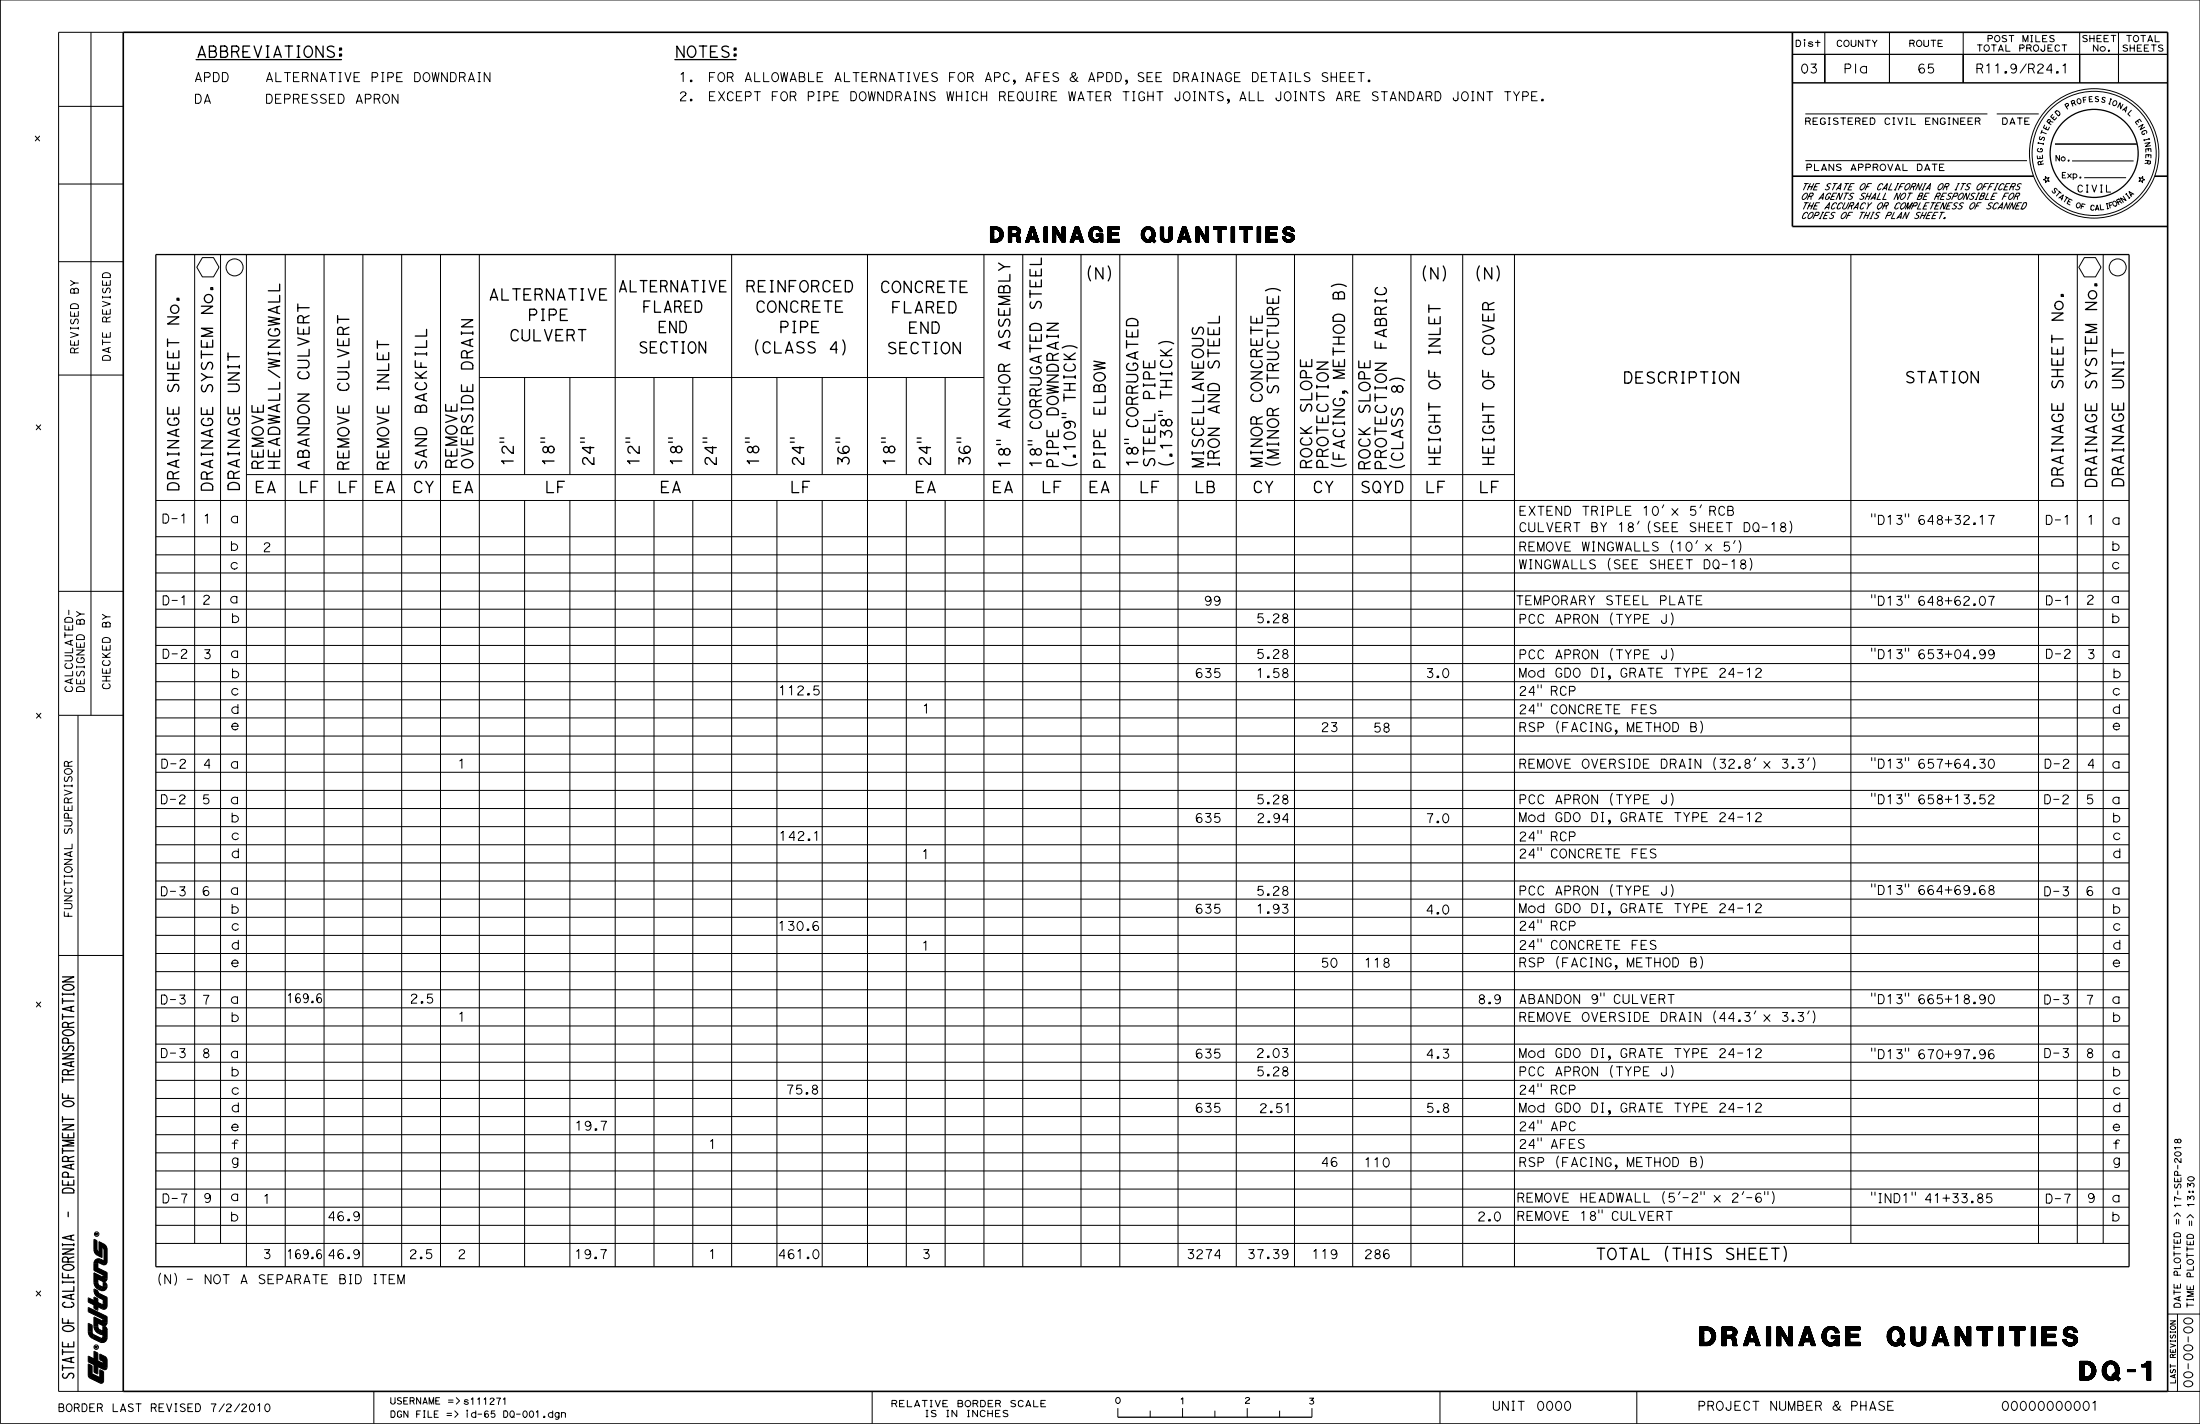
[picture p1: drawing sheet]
<svg xmlns="http://www.w3.org/2000/svg" width="432mm" height="279mm" viewBox="0 0 432 279" stroke-linecap="round" stroke-linejoin="round" font-family="sans-serif">
<g fill="none" stroke="#000" stroke-width=".2">
<path d="M.1 0h431.7v279.3h-431.7zM17.9 6.3v134M24.2 6.3h-12.7v266.7h12.7M354.2 8.2v.9M358.2 6.3v10M370.9 6.3v10M385.3 6.3v10M408.2 6.3v10M415.8 6.3v10M425.4 10.7h-73.6v5.6h73.7M11.5 20.9h12.7M11.5 36.1h12.7"/>
<path d="M354.3 22.4h35.8M354.3 31.5h43.5M391.9 22.4h8.2M401.5 34.6l.2 .4 .5-.2-.3 .4 .3 .4-.4-.1-.3 .3v-.4l-.5-.2 .5-.1zM403.3 28.3h16.1M406.7 31.6h12.1M409.1 34.9h8.2M419.8 34.8l.5 .2 .3-.4-.1 .5 .5 .2-.5 .1v.4l-.2-.3-.5 .1 .3-.4zM11.5 51.3h12.7M38.2 49.9v194.1M39.7 50.5h2.2l1.1 1.9-1.1 1.9h-2.2l-1.1-1.9zM43.3 49.9v194.1"/>
<path d="M48.4 49.9v198.6M56 49.9v198.6M63.6 49.9v198.6M71.2 49.9v198.6M78.8 49.9v198.6M86.5 49.9v198.6M94.1 49.9v198.6M120.7 49.9v198.6M143.6 49.9v198.6M170.3 49.9v198.6M193.1 49.9v198.6M200.7 49.9v198.6"/>
<path d="M212.2 49.9v198.6M219.8 49.9v198.6M231.2 49.9v198.6M242.6 49.9v198.6M254.1 49.9v198.6M265.5 49.9v198.6M276.9 49.9v198.6M287.1 49.9v198.6M297.2 49.9v198.6M363.3 49.9v194.1M400.1 49.9v194.1M407.7 49.9v194.1"/>
<path d="M409.1 50.5h2.2l1.1 1.9-1.1 1.9h-2.2l-1.1-1.9zM412.8 49.9v194.1M11.5 73.6h12.7M94.1 74.1h99M103 74.1v19M111.9 74.1v19M128.4 74.1v19M136 74.1v19M152.5 74.1v19M161.4 74.1v19M177.9 74.1v19M185.5 74.1v19"/>
<path d="M30.6 98.2h387.3M48.4 93.1h248.8M103 98.2v150.3M111.9 98.2v150.3M128.4 98.2v150.3M136 98.2v150.3M152.5 98.2v150.3M161.4 98.2v150.3M177.9 98.2v150.3M185.5 98.2v150.3M326.5 99l-.2 .6M333.9 99l-.2 .6"/>
<path d="M11.5 116h12.7M30.6 105.3h387.3M30.6 108.9h387.3M30.6 112.4h387.3M30.6 116h387.3M30.6 119.5h387.3M316 109.5a2.22 2.22 0 0 0 0 2.4M321.7 102.2l-.3 .6M323.8 102.2a2.22 2.22 0 0 0 0 2.4M328.3 106.1a2.22 2.22 0 0 0 0 2.3M333.2 106.1l-.3 .5M340.6 106.1l-.3 .5"/>
<path d="M341.3 106.1a2.22 2.22 0 0 1 0 2.3M343.5 109.5a2.22 2.22 0 0 1 0 2.4M351.3 102.3a2.22 2.22 0 0 1 0 2.3M367.4 100.8v.6M367.4 116.7v.6M368 100.8v.6M368 116.7v.6M374 100.8v.6M374 116.7v.6M374.6 100.8v.6M374.6 116.7v.6M30.6 123.1h387.3"/>
<path d="M30.6 126.6h387.3M30.6 130.2h387.3M30.6 133.8h387.3M30.6 137.3h387.3M301.9 134.4v.6M301.9 138v.6M302.5 134.4v.6M302.5 138v.6M316.5 120.3a2.22 2.22 0 0 0 0 2.3M316.5 127.2a2.22 2.22 0 0 0 0 2.4M328 120.3a2.22 2.22 0 0 1 0 2.3M328 127.2a2.22 2.22 0 0 1 0 2.4"/>
<path d="M367.4 127.2v.6M368 127.2v.6M374 127.2v.6M374.6 127.2v.6M11.5 140.3h12.7M15.3 140.3v132.7M30.6 140.9h387.3M30.6 144.4h387.3M30.6 148h387.3M30.6 151.5h387.3M30.6 155.1h387.3M30.6 158.6h387.3"/>
<path d="M305.9 141.5a2.22 2.22 0 0 0 0 2.3M316.5 155.6a2.22 2.22 0 0 0 0 2.4M328 155.7a2.22 2.22 0 0 1 0 2.3M333.8 141.5a2.22 2.22 0 0 1 0 2.3M336.7 148.7a2.22 2.22 0 0 0 0 2.3M344.6 148.7l-.3 .6M355.1 148.7l-.3 .6M355.9 148.7a2.22 2.22 0 0 1 0 2.3M367.4 148.7v.6M367.4 155.6v.6M368 148.7v.6M368 155.6v.6"/>
<path d="M374 148.7v.6M374 155.6v.6M374.6 148.7v.6M374.6 155.6v.6M30.6 162.2h387.3M30.6 165.8h387.3M30.6 169.3h387.3M30.6 172.9h387.3M30.6 176.4h387.3M30.6 180h387.3M301.9 162.9v.6M301.9 166.3v.6"/>
<path d="M302.5 162.9v.6M302.5 166.3v.6M316.5 173.6a2.22 2.22 0 0 0 0 2.3M328 173.6a2.22 2.22 0 0 1 0 2.3M367.4 173.4v.6M368 173.4v.6M374 173.4v.6M374.6 173.4v.6M11.5 187.5h12.7M30.6 183.5h387.3M30.6 187.1h387.3M30.6 190.6h387.3"/>
<path d="M30.6 194.2h387.3M30.6 197.7h387.3M301.9 180.4v.7M301.9 184.2v.6M302.5 180.4v.7M302.5 184.2v.6M305.9 187.7a2.22 2.22 0 0 0 0 2.3M314.2 194.8v.6M314.8 194.8v.6M333.8 187.7a2.22 2.22 0 0 1 0 2.3M336.7 198.3a2.22 2.22 0 0 0 0 2.4M344.6 198.3l-.3 .6"/>
<path d="M355.1 198.3l-.3 .6M355.9 198.4a2.22 2.22 0 0 1 0 2.3M367.4 194.8v.7M368 194.8v.7M374 194.8v.7M374.6 194.8v.7M30.6 201.3h387.3M30.6 204.9h387.3M30.6 208.4h387.3M30.6 212h387.3M30.6 215.5h387.3M30.6 219.1h387.3"/>
<path d="M301.9 212.6v.6M301.9 219.8v.6M302.5 212.6v.6M302.5 219.8v.6M316.5 209a2.22 2.22 0 0 0 0 2.4M328 209a2.22 2.22 0 0 1 0 2.4M367.4 205.6v.7M368 205.6v.7M374 205.6v.7M374.6 205.6v.7M30.6 222.6h387.3M30.6 226.2h387.3"/>
<path d="M30.6 229.8h387.3M30.6 233.3h387.3M30.6 236.9h387.3M301.9 223.2v.7M302.5 223.2v.7M305.9 226.8a2.22 2.22 0 0 0 0 2.4M313.8 237.4v.6M314.5 237.4v.6M326.7 233.8a2.22 2.22 0 0 0 0 2.3M329.7 233.8l-.3 .6M333.8 226.8a2.22 2.22 0 0 1 0 2.4M333.9 233.8v.6"/>
<path d="M334.5 233.8v.6M342.2 233.8l-.2 .6M346.4 233.8v.6M347 233.8v.6M347.9 233.8a2.22 2.22 0 0 1 0 2.4M367.4 233.9v.6M368 233.9v.6M375.3 233.9v.6M375.9 233.9v.6M426.7 238.6l.6-.6 .7 .6M429.2 238.9l.7-.6 .6 .6M18.4 249.7l.8 1.3"/>
<path d="M18.4 249.3l1.8 .9M18.4 249.7l1.5 .8 .3-.1v-.2M18.4 249.7v1.9a1.69 1.69 0 0 0 2.2 1.5l.4-.4v-.4M18.4 255.2l-1.1-.6v.9l1.1 .5M18.4 255.2v-.7l.8 .3v.8M18.4 256v.7l.8 .4v-.7M18.4 255.2l.8 1.2M19.2 253.3l-.8-.4a1.6 1.6 0 0 0 .9 1.6l.9 .5M19.2 251l.1 .9 .8 .6 .1-.1v-.9M19.2 253.3l.4 .5 1.4 .7M19.2 255.6l.8 .3 .2-.1M19.2 255.6l-.8 .4"/>
<path d="M19.2 248.8l-.8 .5M19.2 251l1.4 .6 .4 .7M19.2 248.8l1.8 .9M19.4 245.6l-.2-.2-.2-.3v-1.7l-.6-.3v2.1a1.2 1.2 0 0 0 .7 1.1l.9 .4M19.4 243.6v2M19.4 245.6l.6 1.1M19.4 243.6l.6 1.2M19.4 243.6a1.78 1.78 0 0 1 1.6 1.5v2.7l-.3 .3-.3 .1-1.1-.5-.1 1.1M20 244.8l.3 .1 .1 .4v1.9l-.2 .1a1.13 1.13 0 0 0-1.6 0l-.2 .6v1.4M20 244.8v1.9M20.2 258.8v.2l-.3 .1-1.5-.7v1.8a1.78 1.78 0 0 0 1.8 1.7v.5l-.4 .2-1.4-.7-.3-.5M20.2 255v.8"/>
<path d="M20.4 252v.1M20.4 250.1v.2M20.7 252.3v.1M20.9 252.3v.1M21 258.3l-3.7-1.8v.9l2.9 1.4M21 258.3l-.8 .5M21 249.7l-.8 .5M21 254.5l-.8 .5M21 258.3v1.4l-.5 .4h-.3M21 254.5v1.8l-.1 .4-.6 .2-1.1-.5M21 249.7v1.4l-.5 .4-.3-.1M30.6 240.4h387.3"/>
<path d="M30.6 244h387.3M31.5 249.8a2.22 2.22 0 0 0 0 2.4M34.3 249.8a2.22 2.22 0 0 1 0 2.4M425.4 257.8h6.4M427.4 257.8v15.2M17.3 266.1l1.1 .5v-1.5l.8 .4v1.5l1 .5v-.4l-.6-.3v-1.1l1 .5 .4 .4v.2l-.1 1.8-.4 .2-1.3-.7v1.5l-.8-.4v-1.4l-1.1-.6zM18.1 269.5v-1.5l-.8-.4v2.2l.2 .5 2.3 1.1 .3-.1 .2-.4M19.6 270.2v-1.5l.7 .4v1.8M20.2 260.1v.8l-.3 .2a.83 .83 0 0 1-.7-.8M20.6 260.3l-1.4-.7v.7M20.6 260.3l.4 .4v1.8a.94 .94 0 0 1-1.3 .8l-1.5-.7a1.5 1.5 0 0 1-.9-1.3v-1.7l.8 .4v1.4M20.6 260.3l.4 .6"/>
<path d="M20.7 268.3l-.2 .2M73.4 273.1v6.2M91.7 277.2v.9M171.2 273v6.3M219.4 276.3v1.8M225.8 276.8v1.3M232.1 276.3v1.8M238.4 276.8v1.3M244.8 276.3v1.8M251.1 276.8v1.3M257.5 276.3v1.8M282.6 273v6.3"/>
<path d="M321.3 273v6.3M425.4 273h6.4"/>
<circle cx="354.2" cy="7.8" r=".09"/>
<circle cx="411" cy="30.1" r="12.7"/>
<circle cx="411" cy="30.1" r="12.2"/>
<circle cx="46" cy="52.5" r="1.67"/>
<circle cx="415.6" cy="52.5" r="1.67"/>
<circle cx="19" cy="242.1" r=".44"/>
<circle cx="18.9" cy="264.3" r=".44"/>
<circle cx="91.7" cy="276.8" r=".09"/>
</g>
<g fill="none" stroke="#000" stroke-width=".25">
<path d="M38.5 11.7h28.5M132.5 11.7h12M30.6 49.9h387.3v198.6h-387.3zM214 52.2a2.77 2.77 0 0 0 0 2.9M216.5 52.5v2.3l-1.4-2.3v2.3M217.5 52.2a2.77 2.77 0 0 1 0 2.9M248.4 57a2.77 2.77 0 0 1 2.9 0M261.3 56.2a2.77 2.77 0 0 1 2.9 0M279.8 52.2a2.77 2.77 0 0 0 0 2.9M282.2 52.5v2.3l-1.4-2.3v2.3M283.3 52.2a2.77 2.77 0 0 1 0 2.9M290.4 52.2a2.77 2.77 0 0 0 0 2.9"/>
<path d="M292.8 52.5v2.3l-1.4-2.3v2.3M293.8 52.2a2.77 2.77 0 0 1 0 2.9M148.7 66.7a2.77 2.77 0 0 0 0 2.9M165.4 66.7a2.77 2.77 0 0 1 0 2.9M208.5 68.3a2.85 2.85 0 0 1 2.9 0M227.4 67.4a2.77 2.77 0 0 1 3 0M272.8 74.6a2.77 2.77 0 0 1 2.9 0M98.1 86h.8M98.1 86.8h.8M106.1 86h.8M106.1 86.8h.8M113.9 86h.8"/>
<path d="M113.9 86.8h.8M122.8 86h.8M122.8 86.8h.8M131.2 86h.8M131.2 86.8h.8M138 86h.7M138 86.8h.7M146.3 86h.8M146.3 86.8h.8M155.1 86h.8M155.1 86.8h.8M164.1 86h.7"/>
<path d="M164.1 86.8h.7M173 86h.8M173 86.8h.8M180 86h.8M180 86.8h.8M187.8 86h.8M187.8 86.8h.8M195.6 86.4h.8M195.6 87.2h.8M201.8 86.5h.7M201.8 87.3h.7M205.5 89h2.2"/>
<path d="M205.5 88.7v.6M206.6 91.5v-.8a.56 .56 0 0 0-.5-.5 .56 .56 0 0 0-.6 .4v.9h2.2M206.6 87.8v-.9a.56 .56 0 0 0-.5-.5 .56 .56 0 0 0-.6 .5v.9h2.2M206.6 84.8v.9M207.7 88.7v.6M207.7 84.3v1.4h-2.2v-1.3M208.4 81.1h.8M208.4 81.9h.8M208.5 90.9a2.85 2.85 0 0 0 2.9 0M220.7 86.2h.8M220.7 87h.8M227.4 80.7h.8"/>
<path d="M227.4 81.5h.8M227.4 90.8a2.77 2.77 0 0 0 2.9 0M248.4 90.8a2.77 2.77 0 0 0 2.9 0M251 88.3h-2.3l2.3 .8-2.3 .7h2.3M261.3 91.1a2.77 2.77 0 0 0 2.9 0M272.7 91.3a2.77 2.77 0 0 0 3 0M12.3 194.9v.4M12.3 195.9v1M12.3 199v1M12.3 199.5h2.2M12.3 196.4h2.2M12.3 195.1h2.2"/>
<path d="M12.3 191.7h2.2l-2.2 1h2.2M12.4 193.5l.2-.2a1.4 1.4 0 0 1 1.9 .4 1.37 1.37 0 0 1-2.2 .1zM13.9 197.6v.8M14.5 194.9v.4M14.5 197.4l-2.2 .6 2.2 .5M12.3 214.6v.9h2.2M12.3 211.4v1M12.3 219.1v1M12.3 219.6h2.2M12.3 211.9h2.2M12.3 206.8h2.2l-2.2 1h2.2M12.4 216.3l.2-.2a1.4 1.4 0 0 1 1.9 .5 1.37 1.37 0 0 1-2.2 0z"/>
<path d="M12.4 202.4l.2-.2a1.4 1.4 0 0 1 1.9 .4 1.37 1.37 0 0 1-2.2 .1zM12.4 205.3a.53 .53 0 0 0 .2 .9 .53 .53 0 0 0 .7-.5 .57 .57 0 0 1 .8-.5 .57 .57 0 0 1 .1 1M13.4 210.2a.61 .61 0 0 0-.6-.3 .61 .61 0 0 0-.5 .3v.7h2.2M13.4 200.9a.61 .61 0 0 0-.6-.3 .61 .61 0 0 0-.5 .3v.7h2.2M13.4 214.9v.6M13.4 204.6v-.6a.62 .62 0 0 0-.6-.3 .62 .62 0 0 0-.5 .3v.6h2.2M13.9 208.4v.8M14.5 208.3l-2.2 .5 2.2 .5M14.5 209.9l-1.1 .3v.7M14.5 200.6l-1.1 .3v.7M12.3 225.3v1M12.3 225.8h2.2"/>
<path d="M12.3 220.7h2.2l-2.2 1h2.2M12.3 233.4a1.65 1.65 0 0 1 2.2 .2v.5h-2.2zM13.4 227.2a.61 .61 0 0 0-.6-.3 .61 .61 0 0 0-.5 .3v.7h2.2M13.4 237.8v.9M13.4 222.6v.6M13.4 231.9v.6M13.4 231v-.7a.62 .62 0 0 0-.6-.3 .62 .62 0 0 0-.5 .3v.7h2.2M13.9 228.5v.8M14.5 231.5v1h-2.2v-.9M14.5 228.4l-2.2 .5 2.2 .5M14.5 222.3v.9h-2.2v-.9M14.5 226.9l-1.1 .3v.7"/>
<path d="M14.5 223.7h-2.2l2.2 .6-2.2 .5h2.2M12.3 258.7v.9h2.2M12.3 249.8v.9h2.2M12.3 244v.4M12.3 251.4v.4M12.3 251.6h2.2M12.3 244.2h2.2M12.3 245.1h2.2l-2.2 1h2.2M12.4 248.4l.2-.2a1.4 1.4 0 0 1 1.9 .5 1.37 1.37 0 0 1-2.2 0zM12.7 255.5a.5 .5 0 0 0-.4 .7 .5 .5 0 0 0 .7 .3 1.13 1.13 0 0 0 1.5-.5l-.2-.3-.2-.2M13.4 247a.61 .61 0 0 0-.6-.4 .61 .61 0 0 0-.5 .4v.6h2.2M13.4 250.1v.6"/>
<path d="M13.4 259v.6M13.9 242.5v.7M13.9 254.1v.7M14.5 252.4v1h-2.2M14.5 244v.4M14.5 251.4v.4M14.5 253.9l-2.2 .6 2.2 .5M14.5 242.3l-2.2 .5 2.2 .6M14.5 246.6l-1.1 .4v.6M327.3 244.5a2.77 2.77 0 0 0 0 3M350.2 244.6a2.77 2.77 0 0 1 0 2.9M12.3 264.8v1"/>
<path d="M12.3 267.9v1M12.3 268.4h2.2M12.3 265.3h2.2M12.4 260.4l.2-.2a1.4 1.4 0 0 1 1.9 .5 1.37 1.37 0 0 1-2.2 0zM12.4 269.5a.53 .53 0 0 0 .2 .9 .53 .53 0 0 0 .7-.5 .57 .57 0 0 1 .8-.5 .57 .57 0 0 1 .1 1M13.4 263.6v.6M13.9 266.4v.8M14.5 266.3l-2.2 .5 2.2 .5M14.5 263.3v.9h-2.2v-.9M17.4 266.3v.8M17.4 267.8v2M18 268.1v1.6"/>
<path d="M18.6 265.3v3.9M19.1 265.6v3.8M19.7 265.9v.8M19.7 268.9v1.6M20.8 266.8l-.1 1.5M219.4 278.1h38.1"/>
<circle cx="411" cy="30.1" r="8.6"/>
</g>
<g fill="none" stroke="#000" stroke-width=".32">
<path d="M24.2 6.3h401.2v266.7h-401.2zM351.8 6.3v38.1h73.6M351.8 34.6h47.3M422.9 34.6h2.5M17.4 256.9l3.3 1.6v1l-.1 .3h-.3l-1.4-.7M17.4 257.1l3.1 1.5v.9l-.1 .2-1.5-.8M17.4 255l3.3 1.6M17.4 255.2l3.2 1.5M17.6 259.9v1.4a1.21 1.21 0 0 0 .7 1l1.5 .8 .6-.1 .3-.5v-1.6l-.2-.3-.2-.1M17.8 260v1.3a1.03 1.03 0 0 0 .6 .9l1.5 .7h.4l.2-.4v-1.6l-.2-.2M18.6 253.1l.5 .2 .4 .6 1.4 .7v1.7l-.1 .3-.3 .2-1.4-.6v.7l-.5-.2v-.7l-1.2-.6v-.6l1.2 .6v-.7l.5 .2v.7l1 .5 .3-.3v-.9a2.04 2.04 0 0 1-1.8-1.7zM18.7 243.4v1.8a.96 .96 0 0 0 .5 .9l.7 .3"/>
<path d="M18.7 258.7v1.5a1.38 1.38 0 0 0 1.6 1.3M18.7 253.2a1.2 1.2 0 0 0 .7 1.1l1.1 .5v1.7M18.7 254.8v1.9M18.7 251.6a1.42 1.42 0 0 0 1.7 1.3l.3-.5M18.8 243.5v2a1.36 1.36 0 0 0 1.1 .8M18.9 245.2l.2 .5 .8 .5M18.9 258.8v1.4a1.16 1.16 0 0 0 1.4 1.1M18.9 253.3l.4 .7 1.4 .7v1.9M18.9 254.8v2M18.9 251.6a1.16 1.16 0 0 0 1.6 1v-.3M19.4 247.6l1 .5 .4-.2 .1-2.8a1.42 1.42 0 0 0-1.3-1.3v2a.79 .79 0 0 1-.7-.7v-1.6l-.3-.2v1.9a1.41 1.41 0 0 0 1.3 1.3v-1.9a.79 .79 0 0 1 .7 .7v1.9l-.2 .2h-.2a1.1 1.1 0 0 0-1.3-.2l-.3 .4v1.6l1.8 .9M19.4 247.6h-.1l-.2 .2v1.1l1.8 .9v1.1l-.1 .3-.4 .1-1.3-.5v.9a.99 .99 0 0 0 1.2 .8l.1-.8 .3 .2 .2 .4"/>
<path d="M19.6 244.3l.9 .5 .2 .5M19.6 244.1l1 .6 .2 .6M19.6 244.1l1 .5M19.6 244l1.1 .5M19.7 244.3v1.8M19.8 244.4v1.7M20.3 247.9l-.8-.4a.41 .41 0 0 0-.6 .4v1.1l1.8 .9v1l-.1 .2h-.3l-1.4-.6v1.2M20.4 244.4l.3 .4 .2 .5M20.4 250.3a.34 .34 0 0 1-.5 .3l-1.3-.7v1.7a1.57 1.57 0 0 0 1.9 1.4l.4-.6M20.4 251.9l.3 .4M20.4 252.1l.1 .2M20.5 258.9l-.2 .4-.5 .1"/>
<path d="M20.5 255.8l-.2 .4h-.4M20.5 250.3l-.2 .4h-.5M20.5 247.6l-.1 .1-1-.4-.4 .1-.2 .3-.1 1.4 1.8 .9v.9l-.1 .1-1.7-.8v1.5M20.7 258.9a.67 .67 0 0 1-1 .6M20.7 245.1v2.5M20.7 255.8l-.3 .5-.6 .1M20.7 250.3a.67 .67 0 0 1-1 .6M20.7 247.6l-.1 .2-.3 .1M20.7 247.2l-.2 .4h-.4M20.8 245.1v2.5M17.4 266.8l3.2 1.6M17.4 269.8l.3 .5"/>
<path d="M17.4 266.4l3 1.5v-1l-.7-.3M17.4 267.8l.6 .3M17.4 267.1l1.2 .6M17.4 266.3l1.2 .5M17.4 267l3.1 1.5 .2-.2M17.6 267.9l.1 2.2 2.1 1M17.6 270l2.3 1.1M17.7 267.9v2l2.3 1.1v-1.9M17.7 270.3l2 1a.35 .35 0 0 0 .5-.4M17.8 268v1.8l2 .9v-1.7M18 269.7l1.7 .8M18 269.6l1.7 .8"/>
<path d="M18.6 265.3l.5 .3M18.6 269.2l.5 .2M18.7 265.4v3.8M18.8 265.4v3.9M19 265.5v3.8M19.1 267.1l1.3 .6M19.7 266l.9 .5 .2 .3M19.7 266.3l.9 .4v1.6l-3.2-1.6M19.7 265.9l.8 .4M19.7 266.7l.7 .3M19.7 266.4l.8 .4v1.3l-3.1-1.5M19.7 266.1l1 .5"/>
<path d="M19.7 268.9l.5 .3v1.7M20.1 269.1v1.9M20.1 270.9l-.1 .2h-.3M20.3 260.9a.31 .31 0 0 1-.4 .3 .95 .95 0 0 1-.8-.9v-.9l1.3 .6 .4-.2 .1-1.4-3.5-1.7v.6l2.9 1.4a.39 .39 0 0 1 0 .4 .39 .39 0 0 1-.5 .1l-1.2-.6v1.6a1.58 1.58 0 0 0 1.7 1.5M20.5 262.3l-.3 .5h-.5M20.5 260.4l-.2-.1v2a.41 .41 0 0 1-.6 .4l-1.6-.9-.1-.4v-1.3l-.6-.3a2.46 2.46 0 0 0 .5 2.5l1.8 .9a.81 .81 0 0 0 1.2-.7v-1.6l-.3-.5M20.5 266.3l.4 .5v1.5a.32 .32 0 0 1-.5 .3l-1.3-.7"/>
</g>
<g font-size="3.7">
<text x="333.6" y="264">DRAINAGE QUANTITIES</text>
<text x="408.2" y="270.8">DQ-1</text>
</g>
<text font-size="3" x="194.4" y="47.5">DRAINAGE QUANTITIES</text>
<g font-size="2.2">
<text x="38.5" y="11.3">ABBREVIATIONS:</text>
<text x="132.5" y="11.3">NOTES:</text>
<text x="41.7" y="59.7" transform="rotate(-90 41.7 59.7)">o.</text>
<text x="95.8" y="58.9">ALTERNATIVE</text>
<text x="121.3" y="57.3">ALTERNATIVE</text>
<text x="146.3" y="57.3">REINFORCED</text>
<text x="172.6" y="57.4">CONCRETE</text>
<text x="198.2" y="57.8" transform="rotate(-90 198.2 57.8)">BLY</text>
<text x="263.9" y="59" transform="rotate(-90 263.9 59)">B)</text>
<text x="411.5" y="58.9" transform="rotate(-90 411.5 58.9)">o.</text>
<text x="35.1" y="64" transform="rotate(-90 35.1 64)">N</text>
<text x="35.1" y="61.8" transform="rotate(-90 35.1 61.8)">o.</text>
<text x="41.7" y="61.9" transform="rotate(-90 41.7 61.9)">N</text>
<text x="103.5" y="62.9">PIPE</text>
<text x="126" y="61.3">FLARED</text>
<text x="129" y="65.3">END</text>
<text x="148.2" y="61.3">CONCRETE</text>
<text x="152.9" y="65.3">PIPE</text>
<text x="174.8" y="61.4">FLARED</text>
<text x="178.1" y="65.4">END</text>
<text x="204.4" y="60.9" transform="rotate(-90 204.4 60.9)">STEEL</text>
<text x="404.9" y="63.2" transform="rotate(-90 404.9 63.2)">N</text>
<text x="404.9" y="61" transform="rotate(-90 404.9 61)">o.</text>
<text x="411.5" y="61.1" transform="rotate(-90 411.5 61.1)">N</text>
<text x="99.9" y="66.9">CULVERT</text>
<text x="125.3" y="69.3">SECTION</text>
<text x="147.7" y="69.3">(CLASS 4)</text>
<text x="174" y="69.4">SECTION</text>
<text x="198.2" y="68.8" transform="rotate(-90 198.2 68.8)">ASSEM</text>
<text x="272.1" y="68.7" transform="rotate(-90 272.1 68.7)">FABRIC</text>
<text x="282.7" y="69.9" transform="rotate(-90 282.7 69.9)">IN</text>
<text x="282.7" y="66.1" transform="rotate(-90 282.7 66.1)">LET</text>
<text x="293.2" y="69.9" transform="rotate(-90 293.2 69.9)">COVER</text>
<text x="35.1" y="77.2" transform="rotate(-90 35.1 77.2)">SHEET</text>
<text x="41.7" y="77.3" transform="rotate(-90 41.7 77.3)">SYSTEM</text>
<text x="47" y="77.2" transform="rotate(-90 47 77.2)">UN</text>
<text x="47" y="72.8" transform="rotate(-90 47 72.8)">IT</text>
<text x="60.7" y="74.7" transform="rotate(-90 60.7 74.7)">CULVERT</text>
<text x="68.5" y="77" transform="rotate(-90 68.5 77)">CULVERT</text>
<text x="76.3" y="77" transform="rotate(-90 76.3 77)">IN</text>
<text x="76.3" y="73.1" transform="rotate(-90 76.3 73.1)">LET</text>
<text x="92.8" y="72.8" transform="rotate(-90 92.8 72.8)">DRAIN</text>
<text x="236.2" y="72.6" transform="rotate(-90 236.2 72.6)">EOUS</text>
<text x="239.3" y="72.6" transform="rotate(-90 239.3 72.6)">STEEL</text>
<text x="247.7" y="72.6" transform="rotate(-90 247.7 72.6)">CRETE</text>
<text x="251" y="77.5" transform="rotate(-90 251 77.5)">STRUCTURE)</text>
<text x="263.9" y="72.3" transform="rotate(-90 263.9 72.3)">ETHOD</text>
<text x="275.3" y="77.5" transform="rotate(-90 275.3 77.5)">8)</text>
<text x="282.7" y="76.6" transform="rotate(-90 282.7 76.6)">OF</text>
<text x="293.2" y="76.6" transform="rotate(-90 293.2 76.6)">OF</text>
<text x="318.5" y="75.2">DESCRIPTION</text>
<text x="373.8" y="75.1">STATION</text>
<text x="404.9" y="76.5" transform="rotate(-90 404.9 76.5)">SHEET</text>
<text x="411.5" y="76.6" transform="rotate(-90 411.5 76.6)">SYSTEM</text>
<text x="416.8" y="76.4" transform="rotate(-90 416.8 76.4)">UN</text>
<text x="416.8" y="72" transform="rotate(-90 416.8 72)">IT</text>
<text x="83.7" y="81.3" transform="rotate(-90 83.7 81.3)">BACKFILL</text>
<text x="198.2" y="79.9" transform="rotate(-90 198.2 79.9)">CHOR</text>
<text x="207.7" y="81.8" transform="rotate(-90 207.7 81.8)">DOWNDRAIN</text>
<text x="216.9" y="81.6" transform="rotate(-90 216.9 81.6)">ELBOW</text>
<text x="226.7" y="78.6" transform="rotate(-90 226.7 78.6)">PIPE</text>
<text x="239.3" y="81.4" transform="rotate(-90 239.3 81.4)">AND</text>
<text x="247.7" y="79.2" transform="rotate(-90 247.7 79.2)">CON</text>
<text x="257.5" y="81.1" transform="rotate(-90 257.5 81.1)">SLOPE</text>
<text x="268.9" y="81.3" transform="rotate(-90 268.9 81.3)">SLOPE</text>
<text x="282.7" y="81" transform="rotate(-90 282.7 81)">T</text>
<text x="51.7" y="85.7" transform="rotate(-90 51.7 85.7)">OVE</text>
<text x="68.5" y="85.8" transform="rotate(-90 68.5 85.8)">OVE</text>
<text x="76.3" y="85.8" transform="rotate(-90 76.3 85.8)">OVE</text>
<text x="89.7" y="85.5" transform="rotate(-90 89.7 85.5)">OVE</text>
<text x="236.2" y="89.7" transform="rotate(-90 236.2 89.7)">ISCELLAN</text>
<text x="247.7" y="89.6" transform="rotate(-90 247.7 89.6)">INOR</text>
<text x="251" y="88" transform="rotate(-90 251 88)">INOR</text>
<text x="282.7" y="89.3" transform="rotate(-90 282.7 89.3)">EIGH</text>
<text x="51.7" y="92.3" transform="rotate(-90 51.7 92.3)">REM</text>
<text x="54.9" y="92.3" transform="rotate(-90 54.9 92.3)">HEADWALL/WINGWALL</text>
<text x="60.7" y="92.3" transform="rotate(-90 60.7 92.3)">ABANDON</text>
<text x="68.5" y="92.4" transform="rotate(-90 68.5 92.4)">REM</text>
<text x="76.3" y="92.4" transform="rotate(-90 76.3 92.4)">REM</text>
<text x="83.7" y="92.3" transform="rotate(-90 83.7 92.3)">SAND</text>
<text x="89.7" y="92.1" transform="rotate(-90 89.7 92.1)">REM</text>
<text x="92.8" y="92.1" transform="rotate(-90 92.8 92.1)">OVERSIDE</text>
<text x="100.7" y="91.6" transform="rotate(-90 100.7 91.6)">12&quot;</text>
<text x="108.7" y="91.6" transform="rotate(-90 108.7 91.6)">18&quot;</text>
<text x="116.5" y="91.6" transform="rotate(-90 116.5 91.6)">24&quot;</text>
<text x="125.4" y="91.6" transform="rotate(-90 125.4 91.6)">12&quot;</text>
<text x="133.8" y="91.6" transform="rotate(-90 133.8 91.6)">18&quot;</text>
<text x="140.6" y="91.6" transform="rotate(-90 140.6 91.6)">24&quot;</text>
<text x="148.9" y="91.6" transform="rotate(-90 148.9 91.6)">18&quot;</text>
<text x="157.7" y="91.6" transform="rotate(-90 157.7 91.6)">24&quot;</text>
<text x="166.7" y="91.6" transform="rotate(-90 166.7 91.6)">36&quot;</text>
<text x="175.6" y="91.6" transform="rotate(-90 175.6 91.6)">18&quot;</text>
<text x="182.6" y="91.6" transform="rotate(-90 182.6 91.6)">24&quot;</text>
<text x="190.4" y="91.6" transform="rotate(-90 190.4 91.6)">36&quot;</text>
<text x="198.2" y="92" transform="rotate(-90 198.2 92)">18&quot; AN</text>
<text x="204.4" y="91.9" transform="rotate(-90 204.4 91.9)">18&quot; CORRUGATED</text>
<text x="211.1" y="91.9" transform="rotate(-90 211.1 91.9)">(.109&quot; THICK)</text>
<text x="216.9" y="92.1" transform="rotate(-90 216.9 92.1)">PIPE</text>
<text x="223.3" y="91.8" transform="rotate(-90 223.3 91.8)">18&quot; CORRUGATED</text>
<text x="226.7" y="91.8" transform="rotate(-90 226.7 91.8)">STEEL</text>
<text x="230" y="91.8" transform="rotate(-90 230 91.8)">(.138&quot; THICK)</text>
<text x="236.2" y="91.9" transform="rotate(-90 236.2 91.9)">M</text>
<text x="239.3" y="91.9" transform="rotate(-90 239.3 91.9)">IRON</text>
<text x="247.7" y="91.8" transform="rotate(-90 247.7 91.8)">M</text>
<text x="257.5" y="92.1" transform="rotate(-90 257.5 92.1)">ROCK</text>
<text x="260.7" y="92.1" transform="rotate(-90 260.7 92.1)">PROTECTION</text>
<text x="263.9" y="92.1" transform="rotate(-90 263.9 92.1)">(FACING, M</text>
<text x="268.9" y="92.3" transform="rotate(-90 268.9 92.3)">ROCK</text>
<text x="272.1" y="92.3" transform="rotate(-90 272.1 92.3)">PROTECTION</text>
<text x="275.3" y="92.3" transform="rotate(-90 275.3 92.3)">(CLASS</text>
<text x="282.7" y="91.5" transform="rotate(-90 282.7 91.5)">H</text>
<text x="293.2" y="91.5" transform="rotate(-90 293.2 91.5)">HEIGHT</text>
<text x="404.9" y="95.8" transform="rotate(-90 404.9 95.8)">DRAINAGE</text>
<text x="411.5" y="95.8" transform="rotate(-90 411.5 95.8)">DRAINAGE</text>
<text x="416.8" y="95.7" transform="rotate(-90 416.8 95.7)">DRAINAGE</text>
<text x="35.1" y="96.5" transform="rotate(-90 35.1 96.5)">DRAINAGE</text>
<text x="41.7" y="96.6" transform="rotate(-90 41.7 96.6)">DRAINAGE</text>
<text x="47" y="96.4" transform="rotate(-90 47 96.4)">DRAINAGE</text>
<text x="49.9" y="96.7">EA</text>
<text x="58.5" y="96.7">LF</text>
<text x="66.1" y="96.7">LF</text>
<text x="73.4" y="96.7">EA</text>
<text x="81" y="96.7">CY</text>
<text x="88.7" y="96.7">EA</text>
<text x="106.9" y="96.7">LF</text>
<text x="129.4" y="96.7">EA</text>
<text x="155" y="96.7">LF</text>
<text x="179.5" y="96.7">EA</text>
<text x="194.6" y="96.7">EA</text>
<text x="204.3" y="96.7">LF</text>
<text x="213.6" y="96.7">EA</text>
<text x="223.5" y="96.7">LF</text>
<text x="234.3" y="96.7">LB</text>
<text x="245.8" y="96.7">CY</text>
<text x="257.6" y="96.7">CY</text>
<text x="266.9" y="96.7">SQYD</text>
<text x="279.6" y="96.7">LF</text>
<text x="290.2" y="96.7">LF</text>
<text x="313.1" y="247.1">TOTAL (THIS SHEET)</text>
</g>
<g font-size="1.8">
<text x="38.1" y="16">APDD</text>
<text x="52" y="16">ALTERNATIVE PIPE DOWNDRAIN</text>
<text x="133.2" y="16">1.</text>
<text x="137" y="16">FOR ALLOWABLE ALTERNATIVES FOR APC, AFES &amp; APDD, SEE DRAINAGE DETAILS SHEET.</text>
<text x="353.3" y="14.3">03</text>
<text x="361.8" y="14.3">Pla</text>
<text x="376.3" y="14.3">65</text>
<text x="387.7" y="14.3">R11.9/R24.1</text>
<text x="38.1" y="20.3">DA</text>
<text x="52" y="20.3">DEPRESSED APRON</text>
<text x="133.2" y="19.8">2.</text>
<text x="137.1" y="19.8">EXCEPT FOR PIPE DOWNDRAINS WHICH REQUIRE WATER TIGHT JOINTS, ALL JOINTS ARE STANDARD JOINT TYPE.</text>
<text x="298" y="101.1">EXTEND TRIPLE 10’ x 5’ RCB</text>
<text x="31.7" y="102.6">D-1</text>
<text x="39.8" y="102.7">1</text>
<text x="45.2" y="102.6">a</text>
<text x="298" y="104.3">CULVERT BY 18’ (SEE SHEET DQ-18)</text>
<text x="367" y="102.9">&quot;D13&quot; 648+32.17</text>
<text x="401.3" y="102.9">D-1</text>
<text x="409.6" y="102.9">1</text>
<text x="414.5" y="102.9">a</text>
<text x="45.1" y="111.7">c</text>
<text x="45.1" y="108">b</text>
<text x="51.5" y="108.3">2</text>
<text x="298" y="108.1">REMOVE WINGWALLS (10’ x 5’)</text>
<text x="298" y="111.6">WINGWALLS (SEE SHEET DQ-18)</text>
<text x="414.4" y="111.6">c</text>
<text x="414.4" y="108">b</text>
<text x="31.7" y="118.7">D-1</text>
<text x="39.6" y="118.5">2</text>
<text x="45" y="118.3">a</text>
<text x="236.2" y="118.8">99</text>
<text x="297.4" y="118.7">TEMPORARY STEEL PLATE</text>
<text x="367" y="118.8">&quot;D13&quot; 648+62.07</text>
<text x="401.4" y="118.7">D-1</text>
<text x="409.4" y="118.5">2</text>
<text x="414.3" y="118.3">a</text>
<text x="45.3" y="122.2">b</text>
<text x="246.5" y="122.2">5.28</text>
<text x="298" y="122.3">PCC APRON (TYPE J)</text>
<text x="414.4" y="122.2">b</text>
<text x="31.7" y="129.2">D-2</text>
<text x="39.8" y="129.2">3</text>
<text x="45.2" y="129">a</text>
<text x="246.5" y="129.2">5.28</text>
<text x="298" y="129.3">PCC APRON (TYPE J)</text>
<text x="367" y="129.2">&quot;D13&quot; 653+04.99</text>
<text x="401.4" y="129.2">D-2</text>
<text x="409.5" y="129.2">3</text>
<text x="414.5" y="129">a</text>
<text x="45.2" y="136.4">c</text>
<text x="45.3" y="133">b</text>
<text x="152.7" y="136.4">112.5</text>
<text x="234.5" y="132.9">635</text>
<text x="246.5" y="132.9">1.58</text>
<text x="279.8" y="132.9">3.0</text>
<text x="298" y="132.9">Mod GDO DI, GRATE TYPE 24-12</text>
<text x="298" y="136.4">24&quot; RCP</text>
<text x="414.5" y="136.4">c</text>
<text x="414.6" y="133">b</text>
<text x="45.2" y="140">d</text>
<text x="45.3" y="143.2">e</text>
<text x="181" y="139.9">1</text>
<text x="259.2" y="143.5">23</text>
<text x="269.4" y="143.6">58</text>
<text x="298" y="140">24&quot; CONCRETE FES</text>
<text x="298" y="143.6">RSP (FACING, METHOD B)</text>
<text x="414.5" y="140">d</text>
<text x="414.6" y="143.2">e</text>
<text x="31.4" y="150.7">D-2</text>
<text x="39.8" y="150.7">4</text>
<text x="45.2" y="150.7">a</text>
<text x="89.8" y="150.7">1</text>
<text x="298" y="150.7">REMOVE OVERSIDE DRAIN (32.8’ x 3.3’)</text>
<text x="367" y="150.7">&quot;D13&quot; 657+64.30</text>
<text x="401.1" y="150.7">D-2</text>
<text x="409.5" y="150.7">4</text>
<text x="414.5" y="150.7">a</text>
<text x="31.4" y="157.7">D-2</text>
<text x="39.6" y="157.7">5</text>
<text x="45.2" y="157.7">a</text>
<text x="45.3" y="161.3">b</text>
<text x="234.5" y="161.4">635</text>
<text x="246.5" y="157.7">5.28</text>
<text x="246.6" y="161.4">2.94</text>
<text x="279.8" y="161.4">7.0</text>
<text x="298" y="157.7">PCC APRON (TYPE J)</text>
<text x="298" y="161.2">Mod GDO DI, GRATE TYPE 24-12</text>
<text x="367" y="157.7">&quot;D13&quot; 658+13.52</text>
<text x="401" y="157.7">D-2</text>
<text x="409.3" y="157.7">5</text>
<text x="414.4" y="157.7">a</text>
<text x="414.5" y="161.3">b</text>
<text x="45.3" y="164.8">c</text>
<text x="152.8" y="164.9">142.1</text>
<text x="298" y="165">24&quot; RCP</text>
<text x="414.6" y="164.8">c</text>
<text x="45.3" y="168.3">d</text>
<text x="180.8" y="168.5">1</text>
<text x="298" y="168.3">24&quot; CONCRETE FES</text>
<text x="414.6" y="168.3">d</text>
<text x="31.4" y="175.8">D-3</text>
<text x="39.6" y="175.7">6</text>
<text x="45.2" y="175.5">a</text>
<text x="45.3" y="179.2">b</text>
<text x="234.5" y="179.2">635</text>
<text x="246.5" y="179.2">1.93</text>
<text x="246.5" y="175.7">5.28</text>
<text x="279.8" y="179.3">4.0</text>
<text x="298" y="175.6">PCC APRON (TYPE J)</text>
<text x="298" y="179.1">Mod GDO DI, GRATE TYPE 24-12</text>
<text x="367" y="175.5">&quot;D13&quot; 664+69.68</text>
<text x="401" y="175.8">D-3</text>
<text x="409.3" y="175.7">6</text>
<text x="414.4" y="175.5">a</text>
<text x="414.5" y="179.2">b</text>
<text x="45.3" y="182.5">c</text>
<text x="152.6" y="182.6">130.6</text>
<text x="298" y="182.5">24&quot; RCP</text>
<text x="414.6" y="182.5">c</text>
<text x="45.3" y="189.7">e</text>
<text x="45.3" y="186.2">d</text>
<text x="180.8" y="186.4">1</text>
<text x="259.2" y="189.8">50</text>
<text x="267.7" y="189.8">118</text>
<text x="298" y="186.3">24&quot; CONCRETE FES</text>
<text x="298" y="189.7">RSP (FACING, METHOD B)</text>
<text x="414.6" y="189.7">e</text>
<text x="414.6" y="186.2">d</text>
<text x="31.4" y="197">D-3</text>
<text x="39.6" y="197">7</text>
<text x="45.2" y="196.9">a</text>
<text x="56.2" y="196.7">169.6</text>
<text x="80.4" y="196.8">2.5</text>
<text x="289.9" y="196.9">8.9</text>
<text x="298" y="196.9">ABANDON 9&quot; CULVERT</text>
<text x="367" y="196.9">&quot;D13&quot; 665+18.90</text>
<text x="401" y="197">D-3</text>
<text x="409.3" y="197">7</text>
<text x="414.4" y="196.9">a</text>
<text x="45.3" y="200.5">b</text>
<text x="89.8" y="200.4">1</text>
<text x="298" y="200.4">REMOVE OVERSIDE DRAIN (44.3’ x 3.3’)</text>
<text x="414.5" y="200.5">b</text>
<text x="31.4" y="207.5">D-3</text>
<text x="39.6" y="207.5">8</text>
<text x="45.2" y="207.6">a</text>
<text x="234.5" y="207.6">635</text>
<text x="246.5" y="207.5">2.03</text>
<text x="279.8" y="207.6">4.3</text>
<text x="298" y="207.5">Mod GDO DI, GRATE TYPE 24-12</text>
<text x="367" y="207.7">&quot;D13&quot; 670+97.96</text>
<text x="401" y="207.5">D-3</text>
<text x="409.3" y="207.5">8</text>
<text x="414.4" y="207.6">a</text>
<text x="45.3" y="211.1">b</text>
<text x="45.3" y="214.7">c</text>
<text x="154.2" y="214.7">75.8</text>
<text x="246.5" y="211.1">5.28</text>
<text x="298" y="211.1">PCC APRON (TYPE J)</text>
<text x="298" y="214.7">24&quot; RCP</text>
<text x="414.5" y="211.1">b</text>
<text x="414.6" y="214.7">c</text>
<text x="45.3" y="221.9">e</text>
<text x="45.3" y="218.2">d</text>
<text x="112.8" y="221.8">19.7</text>
<text x="234.5" y="218.2">635</text>
<text x="247.1" y="218.3">2.51</text>
<text x="279.8" y="218.3">5.8</text>
<text x="298" y="218.2">Mod GDO DI, GRATE TYPE 24-12</text>
<text x="298" y="221.9">24&quot; APC</text>
<text x="414.6" y="221.9">e</text>
<text x="414.6" y="218.2">d</text>
<text x="45.3" y="225.4">f</text>
<text x="139" y="225.4">1</text>
<text x="298" y="225.3">24&quot; AFES</text>
<text x="414.6" y="225.4">f</text>
<text x="45.3" y="228.5">g</text>
<text x="259.2" y="228.9">46</text>
<text x="267.6" y="229">110</text>
<text x="298" y="228.9">RSP (FACING, METHOD B)</text>
<text x="414.6" y="228.5">g</text>
<text x="31.7" y="236">D-7</text>
<text x="39.8" y="235.9">9</text>
<text x="45.2" y="239.6">b</text>
<text x="45.2" y="235.6">a</text>
<text x="51.5" y="236.1">1</text>
<text x="64.2" y="239.5">46.9</text>
<text x="289.9" y="239.6">2.0</text>
<text x="297.6" y="235.9">REMOVE HEADWALL (5’-2&quot; x 2’-6&quot;)</text>
<text x="297.6" y="239.5">REMOVE 18&quot; CULVERT</text>
<text x="367" y="236">&quot;IND1&quot; 41+33.85</text>
<text x="401.3" y="236.1">D-7</text>
<text x="409.6" y="235.9">9</text>
<text x="414.4" y="239.6">b</text>
<text x="414.5" y="235.8">a</text>
<text x="30.7" y="251.9">(N) - NOT A SEPARATE BID ITEM</text>
<text x="51.5" y="247">3</text>
<text x="56.2" y="247">169.6</text>
<text x="64.2" y="247">46.9</text>
<text x="80.2" y="247">2.5</text>
<text x="89.8" y="247">2</text>
<text x="112.7" y="247">19.7</text>
<text x="139" y="247">1</text>
<text x="152.6" y="247">461.0</text>
<text x="180.9" y="247">3</text>
<text x="232.8" y="247">3274</text>
<text x="244.7" y="247">37.39</text>
<text x="257.4" y="247">119</text>
<text x="267.7" y="247">286</text>
<text x="430.4" y="272.4" transform="rotate(-90 430.4 272.4)">00-00-00</text>
<text x="292.8" y="276.7">UNIT</text>
<text x="301.5" y="276.7">0000</text>
<text x="333.2" y="276.7">PROJECT NUMBER &amp; PHASE</text>
<text x="392.7" y="276.7">00000000001</text>
</g>
<g font-size="1.5">
<text x="15.4" y="57.8" transform="rotate(-90 15.4 57.8)">BY</text>
<text x="21.6" y="63.4" transform="rotate(-90 21.6 63.4)">REVISED</text>
<text x="15.4" y="69.5" transform="rotate(-90 15.4 69.5)">REVISED</text>
<text x="21.6" y="71" transform="rotate(-90 21.6 71)">DATE</text>
<text x="16.5" y="122.7" transform="rotate(-90 16.5 122.7)">BY</text>
<text x="21.6" y="123.3" transform="rotate(-90 21.6 123.3)">BY</text>
<text x="14.3" y="136" transform="rotate(-90 14.3 136)">CALCULATED-</text>
<text x="16.5" y="136" transform="rotate(-90 16.5 136)">DESIGNED</text>
<text x="21.6" y="135.4" transform="rotate(-90 21.6 135.4)">CHECKED</text>
<text x="14.1" y="163.8" transform="rotate(-90 14.1 163.8)">SUPERVISOR</text>
<text x="14.1" y="180.1" transform="rotate(-90 14.1 180.1)">FUNCTIONAL</text>
<text x="11.3" y="277">BORDER LAST REVISED 7/2/2010</text>
</g>
<text font-size="1.4" x="407.6" y="37.7">CIVIL</text>
<g font-size="1.3">
<text x="6.9" y="27.6">x</text>
<text x="354.1" y="24.4">REGISTERED CIVIL ENGINEER</text>
<text x="392.8" y="24.4">DATE</text>
<text x="354.4" y="33.5">PLANS APPROVAL DATE</text>
<text x="6.9" y="84.3">x</text>
<text x="7" y="140.9">x</text>
<text x="6.9" y="197.6">x</text>
<text x="430.6" y="237" transform="rotate(-90 430.6 237)">13:30</text>
<text x="428" y="240.4" transform="rotate(-90 428 240.4)">=&gt; 17-SEP-2018</text>
<text x="430.5" y="240.7" transform="rotate(-90 430.5 240.7)">=&gt;</text>
<text x="428" y="250.4" transform="rotate(-90 428 250.4)">PLOTTED</text>
<text x="430.5" y="250.7" transform="rotate(-90 430.5 250.7)">PLOTTED</text>
<text x="6.9" y="254.3">x</text>
<text x="428" y="256.7" transform="rotate(-90 428 256.7)">DATE</text>
<text x="430.5" y="256.7" transform="rotate(-90 430.5 256.7)">TIME</text>
<text x="76.5" y="275.5">USERNAME =&gt; s111271</text>
<text x="76.5" y="278.1">DGN FILE =&gt;</text>
<text x="91.1" y="278.1">id-65 DQ-001.dgn</text>
<text x="174.8" y="276">RELATIVE BORDER SCALE</text>
<text x="181.4" y="278">IS IN INCHES</text>
</g>
<g font-size="1.2">
<text x="352.3" y="9.1">Dist</text>
<text x="360.3" y="9.1">COUNTY</text>
<text x="374.6" y="9.1">ROUTE</text>
<text x="387.9" y="10.1">TOTAL PROJECT</text>
<text x="389.9" y="8.2">POST MILES</text>
<text x="408.5" y="8.2">SHEET</text>
<text x="410.6" y="10.1">No.</text>
<text x="416.4" y="10.1">SHEETS</text>
<text x="417.2" y="8.2">TOTAL</text>
<text x="353.4" y="41">THE ACCURACY OR COMPLETENESS OF SCANNED</text>
<text x="353.4" y="39.1">OR AGENTS SHALL NOT BE RESPONSIBLE FOR</text>
<text x="353.4" y="37.3">THE STATE OF CALIFORNIA OR ITS OFFICERS</text>
<text x="353.4" y="42.9">COPIES OF THIS PLAN SHEET.</text>
<text x="218.7" y="275.4">0</text>
<text x="231.5" y="275.5">1</text>
<text x="244.2" y="275.3">2</text>
<text x="256.7" y="275.5">3</text>
</g>
<g font-size="1.1">
<text x="403.3" y="31.6">No.</text>
<text x="404.6" y="34.9">Exp.</text>
</g>
<g font-size="1">
<text x="403.1" y="23.7" transform="rotate(-47 403.1 23.7)">E</text>
<text x="403.9" y="22.9" transform="rotate(-42 403.9 22.9)">D</text>
<text x="405.6" y="21.5" transform="rotate(-31 405.6 21.5)">P</text>
<text x="406.7" y="20.9" transform="rotate(-20 406.7 20.9)">R</text>
<text x="407.7" y="20.5" transform="rotate(-15 407.7 20.5)">O</text>
<text x="408.8" y="20.2" transform="rotate(-10 408.8 20.2)">F</text>
<text x="409.9" y="20" transform="rotate(-4 409.9 20)">E</text>
<text x="411" y="19.9" transform="rotate(1 411 19.9)">S</text>
<text x="412.3" y="20" transform="rotate(12 412.3 20)">S</text>
<text x="413.5" y="20.2" transform="rotate(17 413.5 20.2)">I</text>
<text x="414.4" y="20.5" transform="rotate(22 414.4 20.5)">O</text>
<text x="415.5" y="21" transform="rotate(28 415.5 21)">N</text>
<text x="416.5" y="21.5" transform="rotate(33 416.5 21.5)">A</text>
<text x="417.5" y="22.2" transform="rotate(44 417.5 22.2)">L</text>
<text x="419" y="23.8" transform="rotate(55 419 23.8)">E</text>
<text x="401" y="28.7" transform="rotate(-79 401 28.7)">I</text>
<text x="401.1" y="27.8" transform="rotate(-74 401.1 27.8)">S</text>
<text x="401.4" y="26.7" transform="rotate(-69 401.4 26.7)">T</text>
<text x="401.9" y="25.7" transform="rotate(-63 401.9 25.7)">E</text>
<text x="402.4" y="24.6" transform="rotate(-53 402.4 24.6)">R</text>
<text x="419.7" y="24.7" transform="rotate(60 419.7 24.7)">N</text>
<text x="420.2" y="25.7" transform="rotate(65 420.2 25.7)">G</text>
<text x="420.7" y="27" transform="rotate(76 420.7 27)">I</text>
<text x="421" y="27.9" transform="rotate(81 421 27.9)">N</text>
<text x="421.1" y="29" transform="rotate(87 421.1 29)">E</text>
<text x="400.8" y="30" transform="rotate(-85 400.8 30)">G</text>
<text x="400.9" y="31.2" transform="rotate(-96 400.9 31.2)">E</text>
<text x="401.1" y="32.3" transform="rotate(-101 401.1 32.3)">R</text>
<text x="421.1" y="31.3" transform="rotate(98 421.1 31.3)">R</text>
<text x="421.2" y="30.2" transform="rotate(92 421.2 30.2)">E</text>
<text x="402.6" y="37.4" transform="rotate(46 402.6 37.4)">S</text>
<text x="403.2" y="38.1" transform="rotate(41 403.2 38.1)">T</text>
<text x="404" y="38.8" transform="rotate(37 404 38.8)">A</text>
<text x="404.7" y="39.3" transform="rotate(32 404.7 39.3)">T</text>
<text x="405.5" y="39.8" transform="rotate(27 405.5 39.8)">E</text>
<text x="407.3" y="40.6" transform="rotate(18 407.3 40.6)">O</text>
<text x="408.3" y="40.9" transform="rotate(13 408.3 40.9)">F</text>
<text x="410.2" y="41.2" transform="rotate(4 410.2 41.2)">C</text>
<text x="411.1" y="41.3" transform="rotate(-1 411.1 41.3)">A</text>
<text x="412.1" y="41.2" transform="rotate(-6 412.1 41.2)">L</text>
<text x="413.2" y="41" transform="rotate(-10 413.2 41)">I</text>
<text x="414" y="40.9" transform="rotate(-15 414 40.9)">F</text>
<text x="414.8" y="40.6" transform="rotate(-24 414.8 40.6)">O</text>
<text x="415.7" y="40.2" transform="rotate(-29 415.7 40.2)">R</text>
<text x="416.6" y="39.8" transform="rotate(-34 416.6 39.8)">N</text>
<text x="417.5" y="39.2" transform="rotate(-38 417.5 39.2)">I</text>
<text x="418.2" y="38.7" transform="rotate(-43 418.2 38.7)">A</text>
<text x="427" y="266.5" transform="rotate(-90 427 266.5)">REVISION</text>
<text x="427" y="271.6" transform="rotate(-90 427 271.6)">LAST</text>
</g>
<g font-size=".5">
<text x="19.2" y="242.4" transform="rotate(-90 19.2 242.4)">R</text>
<text x="19.1" y="264.6" transform="rotate(-90 19.1 264.6)">R</text>
</g>
</svg>
